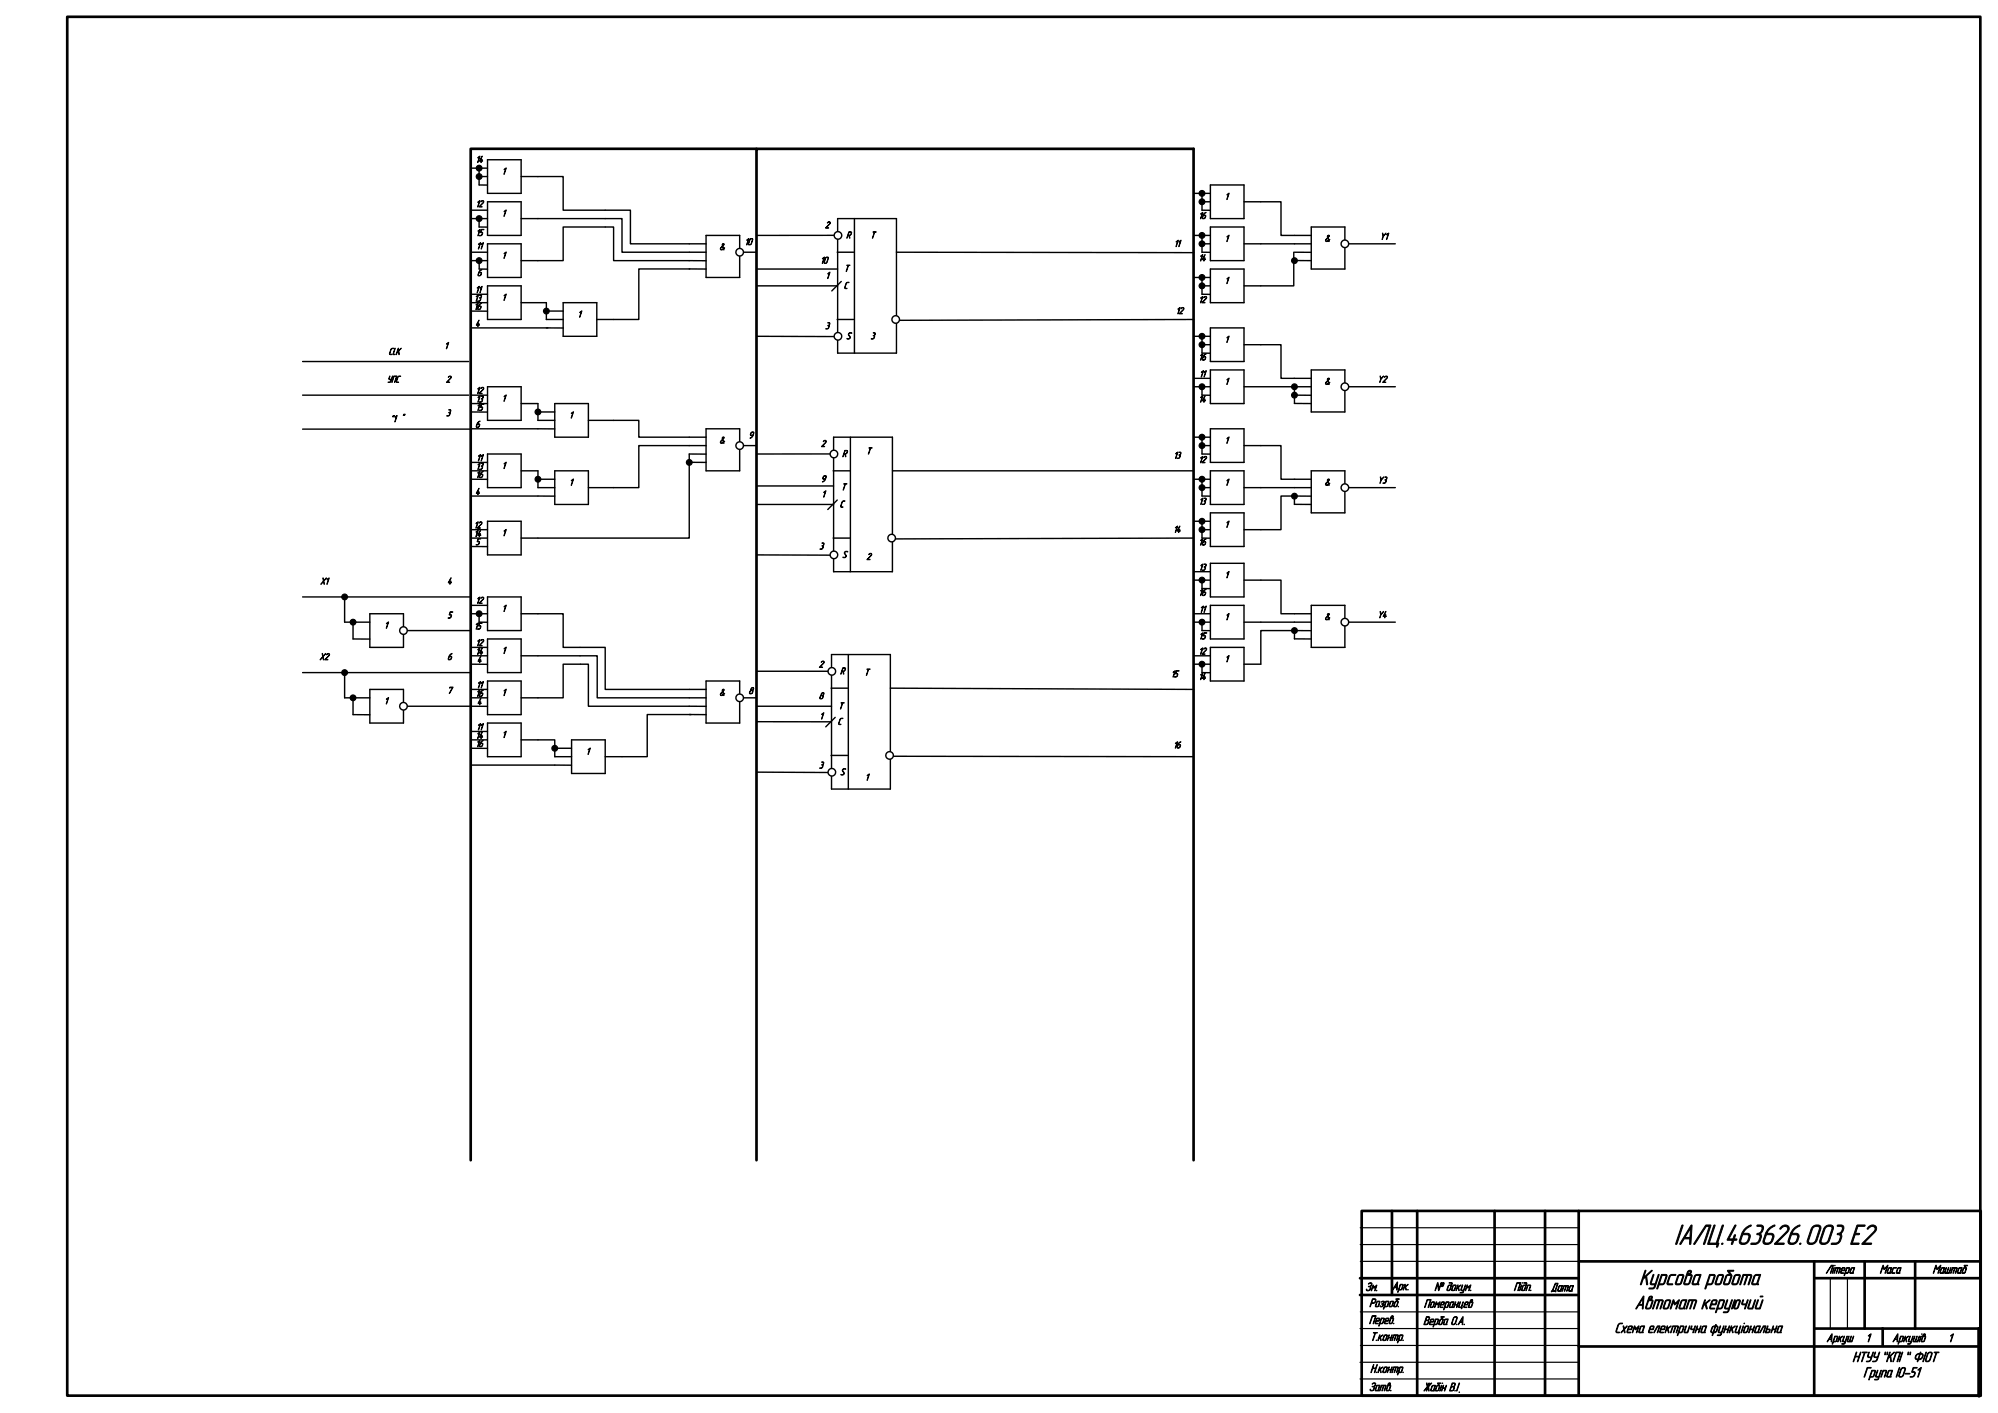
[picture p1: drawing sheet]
<svg xmlns="http://www.w3.org/2000/svg" width="594mm" height="420mm" viewBox="0 0 594 420" stroke-linecap="round" stroke-linejoin="round" font-family="sans-serif">
<path d="M225 44.2h-85v300.8M225 345v-300.7h130v300.7M589 395v-390h-569v410h569" fill="none" stroke="#000" stroke-width=".79"/>
<path d="M246.9 135h-21.9M247.8 140h5M247.9 130h17.5v40h-17.5zM252.9 130v40M265.4 140h89.6M225 150h22.9M247.8 160h5M249 148.7l-2.8 2.8M355 160l-88.7 .2M225 165l21.9 .1" fill="none" stroke="#000" stroke-width=".42"/>
<circle cx="248" cy="135" r="1.13" fill="#fff"/>
<circle cx="248" cy="135" r="1.13" fill="none" stroke="#000" stroke-width=".42"/>
<circle cx="248" cy="165" r="1.13" fill="#fff"/>
<circle cx="248" cy="165" r="1.13" fill="none" stroke="#000" stroke-width=".42"/>
<circle cx="265.2" cy="160" r="1.13" fill="#fff"/>
<g fill="none" stroke="#000" stroke-width=".42">
<path d="M248.1 70h-23.1M249 75h5M249.1 65h17.5v40h-17.5zM254.1 65v40M266.6 75l88.4 .1M225 85h24.1M225 100l23.1 .1M249 95h5M250.2 83.7l-2.8 2.8M355 95l-87.5 .2M225 144.5h22.9"/>
<circle cx="265.2" cy="160" r="1.13"/>
</g>
<circle cx="249.2" cy="70" r="1.13" fill="#fff"/>
<circle cx="249.2" cy="70" r="1.13" fill="none" stroke="#000" stroke-width=".42"/>
<circle cx="249.2" cy="100" r="1.13" fill="#fff"/>
<circle cx="249.2" cy="100" r="1.13" fill="none" stroke="#000" stroke-width=".42"/>
<circle cx="266.4" cy="95" r="1.13" fill="#fff"/>
<g fill="none" stroke="#000" stroke-width=".42">
<path d="M225 80h24.1M225 199.6h21.3M247.3 194.6h17.5v40h-17.5zM252.3 194.6v40M225 214.6h22.3M247.2 204.6h5M248.4 213.3l-2.8 2.8M264.8 204.6l90.2 .4M225 229.6l21.3 .1M247.2 224.6h5M265.7 224.9l89.3 .1"/>
<circle cx="266.4" cy="95" r="1.13"/>
</g>
<circle cx="247.4" cy="199.6" r="1.13" fill="#fff"/>
<circle cx="247.4" cy="199.6" r="1.13" fill="none" stroke="#000" stroke-width=".42"/>
<circle cx="247.4" cy="229.6" r="1.13" fill="#fff"/>
<circle cx="247.4" cy="229.6" r="1.13" fill="none" stroke="#000" stroke-width=".42"/>
<circle cx="264.6" cy="224.6" r="1.13" fill="#fff"/>
<g fill="none" stroke="#000" stroke-width=".42">
<path d="M140 50h5M142.5 52.5h2.5M142.5 50v5h2.5M145 47.5h10v10h-10zM155 52.5h12.5v10h12.5M355 57.5h5M357.5 57.5v5h2.5M360 55h10v10h-10zM140 62.5h5M140 65h5M140 75h5M140 77.5h5"/>
<path d="M142.5 65v2.5h2.5M142.5 80h2.5M142.5 77.5v2.5M145 60h10v10h-10zM145 72.5h10v10h-10zM155 65h25M180 67.5h-12.5v10h-12.5M355 70h5M357.5 60h2.5M357.5 72.5h2.5M357.5 70v5h2.5M360 67.5h10v10h-10z"/>
<path d="M360 80h10v10h-10zM370 60h11v10h4M370 72.5h15M384.8 75v10h-14.8M140 87.5h5M140 90h5M140 92.5h5M140 97.5h22.9M145 85h10v10h-10zM155 90h7.5v5h5M162.5 92.5h5M162.5 97.5h5"/>
<path d="M167.5 90h10v10h-10zM177.5 95h5M355 82.5h5M355 100h5M357.5 85h2.5M357.5 82.5v5h2.5M357.5 100v5h2.5M360 97.5h10v10h-10zM90 107.5h49.4M90 117.5h49.4M355 112.5h5M355 115h5"/>
<path d="M357.5 115v2.5h2.5M357.5 102.5h2.5M360 110h10v10h-10zM370 102.5h11v10h4M370 115h15v5M90 127.6h50M140 137.5h5M140 140h5M145 135h10v10h-10zM155 140h5v5h5M165 140h10v10h-10zM355 130h5"/>
<path d="M357.5 130v5h2.5M357.5 132.5h2.5M360 127.5h10v10h-10zM360 140h10v10h-10zM370 132.5h11v10h4M140 142.5h5M140 147.5h25M160 142.5h5M175 145h7.5M355 142.5h5M355 155h5M357.5 145h2.5"/>
<path d="M357.5 142.5v5h2.5M357.5 155v5h2.5M357.5 157.5h2.5M360 152.5h10v10h-10zM370 145h15M385 147.5h-4v10h-11M90 177.5h50M145 177.5h10v10h-10zM355 170h5M355 172.5h5M357.5 172.5v2.5h2.5M360 167.5h10v10h-10z"/>
<path d="M370 172.5h11v10h4M140 192.5h5M140 195h5M140 197.5h5M140 180h5M140 182.5h5M142.5 182.5v2.5h2.5M145 190h10v10h-10zM155 182.5h12.5v10h5M155 195h17.5M172.6 197.5h-5.1v10h-12.5M355 195h5"/>
<path d="M355 182.5h5M355 185h5M355 197.5h5M357.5 185v2.5h2.5M357.5 197.5v2.5h2.5M360 192.5h10v10h-10zM360 180h10v10h-10zM370 185h15M385 187.5h-10v10h-5M90 200h50M102.5 207.5h7.5M105 212.5h5"/>
<path d="M110 205h10v10h-10zM120 210h25M140 205h5M140 207.5h5M140 217.5h5M140 220h5M145 202.5h10v10h-10zM145 215h10v10h-10zM155 220h5M225 210h22.3M140 222.5h5"/>
<circle cx="264.6" cy="224.6" r="1.13"/>
</g>
<path d="M588.6 395.1v20" fill="none" stroke="#000" stroke-width="1.1"/>
<path d="M404.6 370.1h65M404.6 365.1h65M404.6 375.1h65M404.5 395h65M404.6 390.1h65M544.4 380.1v15M549.5 380.1v15M404.5 410h65M404.5 405.1h65M404.6 400.1h65" fill="none" stroke="#000" stroke-width=".35"/>
<g fill="none" stroke="#000" stroke-width=".79">
<path d="M405 360.1h184.1v54.9h-184.1zM414 360.1v24.9M421.5 360.1v54.9M444.5 360.1v54.9M459.5 360.1v54.9M469.5 375.1h119.1M469.5 360.1v54.9M539.6 375.1v39.9M554.6 375.1v20M569.6 375.1v20M404.5 385.1h65M404.5 380.1h65"/>
<path d="M539.6 395h49.2M539.6 380.1h49.1M560 395v5.1M469.5 400.4h119.1"/>
</g>
<circle cx="120" cy="210" r="1.13" fill="#fff"/>
<g fill="none" stroke="#000" stroke-width=".42">
<path d="M102.5 185h7.5M105 190h5M110 182.5h10v10h-10zM120 187.5h20M102.5 200v7.5M105 207.5v5"/>
<circle cx="120" cy="210" r="1.13"/>
</g>
<circle cx="102.5" cy="177.5" r=".85" fill="#000"/>
<circle cx="102.5" cy="177.5" r=".85" fill="none" stroke="#000" stroke-width=".35"/>
<circle cx="120" cy="187.5" r="1.13" fill="#fff"/>
<g fill="none" stroke="#000" stroke-width=".42">
<path d="M205 72.5h5M205 75h5M205 77.5h5M210 70h10v12.5h-10zM220 75h5M102.5 177.5v7.5M105 185v5"/>
<circle cx="120" cy="187.5" r="1.13"/>
</g>
<g fill="#000">
<circle cx="105" cy="185" r=".85"/>
<circle cx="102.5" cy="200" r=".85"/>
<circle cx="105" cy="207.5" r=".85"/>
</g>
<g fill="none" stroke="#000" stroke-width=".35">
<circle cx="105" cy="185" r=".85"/>
<circle cx="102.5" cy="200" r=".85"/>
<circle cx="105" cy="207.5" r=".85"/>
</g>
<circle cx="220" cy="75" r="1.13" fill="#fff"/>
<g fill="none" stroke="#000" stroke-width=".42">
<path d="M180 62.5h7.5v10h17.5M180 65h5v10h20M180 67.5h2.5v10h22.5M205 80h5M205.1 80h-15.1v15h-7.5M205 130h5M205 132.5h5M205 135h5M210 127.5h10v12.5h-10zM220 132.5h5"/>
<circle cx="220" cy="75" r="1.13"/>
</g>
<circle cx="220" cy="132.5" r="1.13" fill="#fff"/>
<g fill="none" stroke="#000" stroke-width=".42">
<path d="M140 117.5h5M145 115h10v10h-10zM140 120h5M140 122.5h5M140 127.5h25M155 120h5v5h5M160 122.5h5M165 120h10v10h-10zM175 125h15v5h15M205 132.5h-15v12.5h-7.5M205 135v25h-50M205 137.5h5"/>
<path d="M140 157.5h5M140 160h5M145 155h10v10h-10zM140 162.5h5M172.5 192.5h7.5v12.5h30M172.5 195h5.1v12.5h32.4M172.6 197.5h2.4v12.5h35M160 220h5v5h5M170 220h10v10h-10zM210 202.5h10v12.5h-10zM220 207.5h5M140 227.5h30"/>
<path d="M165 222.5h5M180 225h5"/>
<circle cx="220" cy="132.5" r="1.13"/>
</g>
<circle cx="220" cy="207.5" r="1.13" fill="#fff"/>
<g fill="none" stroke="#000" stroke-width=".42">
<path d="M385 182.5h5M385 185h5M385 187.5h5M390 180h10v12.5h-10zM400 185h15M205 212.5h5M205.5 212.5h-13v12.5h-7.5"/>
<circle cx="220" cy="207.5" r="1.13"/>
</g>
<g fill="#000">
<circle cx="142.5" cy="52.5" r=".85"/>
<circle cx="142.5" cy="50" r=".85"/>
<circle cx="357.5" cy="57.5" r=".85"/>
<circle cx="142.5" cy="65" r=".85"/>
<circle cx="142.5" cy="77.5" r=".85"/>
<circle cx="357.5" cy="60" r=".85"/>
<circle cx="357.5" cy="72.5" r=".85"/>
<circle cx="357.5" cy="70" r=".85"/>
<circle cx="162.5" cy="92.5" r=".85"/>
<circle cx="357.5" cy="82.5" r=".85"/>
<circle cx="357.5" cy="85" r=".85"/>
<circle cx="357.5" cy="100" r=".85"/>
<circle cx="357.5" cy="102.5" r=".85"/>
<circle cx="357.5" cy="115" r=".85"/>
<circle cx="385" cy="115" r=".85"/>
<circle cx="160" cy="122.5" r=".85"/>
<circle cx="205" cy="137.5" r=".85"/>
<circle cx="357.5" cy="132.5" r=".85"/>
<circle cx="357.5" cy="130" r=".85"/>
<circle cx="160" cy="142.5" r=".85"/>
<circle cx="357.5" cy="155" r=".85"/>
<circle cx="357.5" cy="145" r=".85"/>
<circle cx="357.5" cy="142.5" r=".85"/>
<circle cx="357.5" cy="157.5" r=".85"/>
<circle cx="357.5" cy="172.5" r=".85"/>
<circle cx="142.5" cy="182.5" r=".85"/>
<circle cx="357.5" cy="185" r=".85"/>
<circle cx="357.5" cy="197.5" r=".85"/>
<circle cx="165" cy="222.5" r=".85"/>
</g>
<g fill="none" stroke="#000" stroke-width=".35">
<circle cx="142.5" cy="52.5" r=".85"/>
<circle cx="142.5" cy="50" r=".85"/>
<circle cx="357.5" cy="57.5" r=".85"/>
<circle cx="142.5" cy="65" r=".85"/>
<circle cx="142.5" cy="77.5" r=".85"/>
<circle cx="357.5" cy="60" r=".85"/>
<circle cx="357.5" cy="72.5" r=".85"/>
<circle cx="357.5" cy="70" r=".85"/>
<circle cx="162.5" cy="92.5" r=".85"/>
<circle cx="357.5" cy="82.5" r=".85"/>
<circle cx="357.5" cy="85" r=".85"/>
<circle cx="357.5" cy="100" r=".85"/>
<circle cx="357.5" cy="102.5" r=".85"/>
<circle cx="357.5" cy="115" r=".85"/>
<circle cx="385" cy="115" r=".85"/>
<circle cx="160" cy="122.5" r=".85"/>
<circle cx="205" cy="137.5" r=".85"/>
<circle cx="357.5" cy="132.5" r=".85"/>
<circle cx="357.5" cy="130" r=".85"/>
<circle cx="160" cy="142.5" r=".85"/>
<circle cx="357.5" cy="155" r=".85"/>
<circle cx="357.5" cy="145" r=".85"/>
<circle cx="357.5" cy="142.5" r=".85"/>
<circle cx="357.5" cy="157.5" r=".85"/>
<circle cx="357.5" cy="172.5" r=".85"/>
<circle cx="142.5" cy="182.5" r=".85"/>
<circle cx="357.5" cy="185" r=".85"/>
<circle cx="357.5" cy="197.5" r=".85"/>
<circle cx="165" cy="222.5" r=".85"/>
</g>
<circle cx="400" cy="185" r="1.13" fill="#fff"/>
<g fill="none" stroke="#000" stroke-width=".42">
<path d="M390 140h10v12.5h-10zM385 142.5h5M385 145h5M385 147.5h5M400 145h15M385 190h5"/>
<circle cx="400" cy="185" r="1.13"/>
</g>
<circle cx="400" cy="145" r="1.13" fill="#fff"/>
<g fill="none" stroke="#000" stroke-width=".42">
<path d="M385 112.5h5M385 115h5M385 117.5h5M390 110h10v12.5h-10zM400 115h15M385 150h5"/>
<circle cx="400" cy="145" r="1.13"/>
</g>
<circle cx="400" cy="115" r="1.13" fill="#fff"/>
<g fill="none" stroke="#000" stroke-width=".42">
<path d="M385 70h5M385 72.5h5M385 75h5M390 67.5h10v12.5h-10zM400 72.5h15M385 120h5"/>
<circle cx="400" cy="115" r="1.13"/>
</g>
<circle cx="385" cy="117.5" r=".85" fill="#000"/>
<circle cx="385" cy="117.5" r=".85" fill="none" stroke="#000" stroke-width=".35"/>
<circle cx="400" cy="72.5" r="1.13" fill="#fff"/>
<g fill="none" stroke="#000" stroke-width=".42">
<path d="M385 77.5h5M385 147.5v2.5M385 187.5v2.5"/>
<circle cx="400" cy="72.5" r="1.13"/>
</g>
<g fill="#000">
<circle cx="385" cy="77.5" r=".85"/>
<circle cx="385" cy="147.5" r=".85"/>
<circle cx="385" cy="187.5" r=".85"/>
</g>
<g fill="none" stroke="#000" stroke-width=".35">
<circle cx="385" cy="77.5" r=".85"/>
<circle cx="385" cy="147.5" r=".85"/>
<circle cx="385" cy="187.5" r=".85"/>
</g>
<text font-size="8.9" x="497.9" y="370">ІАЛЦ.463626.003 Е2</text>
<text font-size="6.7" x="487.5" y="382.1">Курсова робота</text>
<text font-size="5.9" x="486.2" y="389.2">Автомат керуючий</text>
<g font-size="4.5">
<text x="480.2" y="396.3">Схема електрична функціональна</text>
<text x="550.9" y="404.9">НТУУ ``КПІ `` ФІОТ</text>
<text x="554.2" y="409.5">Група ІО-51</text>
</g>
<g font-size="3.7">
<text x="406.1" y="383.8">Зм.</text>
<text x="414" y="383.6">Арк.</text>
<text x="426.6" y="383.8">№ докум.</text>
<text x="450.2" y="383.8">Підп.</text>
<text x="461.2" y="384">Дата</text>
<text x="543" y="378.6">Літера</text>
<text x="559" y="378.6">Маса</text>
<text x="574.8" y="378.6">Маштаб</text>
<text x="407.2" y="388.6">Розроб.</text>
<text x="423.5" y="388.8">Померанцев</text>
<text x="407.1" y="393.6">Перев.</text>
<text x="423.3" y="393.9">Верба О.А.</text>
<text x="407.5" y="398.6">Т.контр.</text>
<text x="543.2" y="399">Аркуш</text>
<text x="554.9" y="399">1</text>
<text x="562.8" y="399">Аркушів</text>
<text x="579.4" y="399">1</text>
<text x="407.2" y="413.6">Затв.</text>
<text x="407.5" y="408.2">Н.контр.</text>
<text x="423.3" y="413.6">Жабін В.І.</text>
</g>
<g font-size="3">
<text x="141.5" y="48.3">14</text>
<text x="149.3" y="51.8">1</text>
<text x="364.3" y="59.3">1</text>
<text x="141.5" y="61.6">12</text>
<text x="149.3" y="64.3">1</text>
<text x="356.5" y="65.1">16</text>
<text x="141.5" y="70.1">15</text>
<text x="245.4" y="67.8">2</text>
<text x="251.7" y="70.8">R</text>
<text x="258.9" y="70.8">T</text>
<text x="364.3" y="71.8">1</text>
<text x="393.9" y="71.8">&amp;</text>
<text x="410.4" y="71.2">Y1</text>
<text x="141.7" y="74.1">11</text>
<text x="149.3" y="76.8">1</text>
<text x="213.9" y="74.3">&amp;</text>
<text x="221.5" y="72.8">10</text>
<text x="349.2" y="73.3">11</text>
<text x="356.5" y="77.6">14</text>
<text x="141.9" y="82.1">6</text>
<text x="244" y="78.3">10</text>
<text x="245.6" y="82.8">1</text>
<text x="251.1" y="80.7">T</text>
<text x="141" y="89.6">13</text>
<text x="141.3" y="87.1">11</text>
<text x="149.3" y="89.3">1</text>
<text x="250.9" y="85.8">C</text>
<text x="364.3" y="84.3">1</text>
<text x="140.9" y="92.1">16</text>
<text x="171.8" y="94.3">1</text>
<text x="349.7" y="93.3">12</text>
<text x="356.5" y="90.1">12</text>
<text x="141.4" y="97.1">4</text>
<text x="245.4" y="97.8">3</text>
<text x="251.7" y="100.8">S</text>
<text x="258.9" y="100.8">3</text>
<text x="364.3" y="101.8">1</text>
<text x="115.6" y="105.5">CLK</text>
<text x="132.2" y="103.7">1</text>
<text x="356.5" y="107.1">16</text>
<text x="115.1" y="113.7">УПС</text>
<text x="132.6" y="113.7">2</text>
<text x="356.7" y="112.1">11</text>
<text x="409.7" y="113.7">Y2</text>
<text x="141.5" y="117.1">12</text>
<text x="141.5" y="119.6">13</text>
<text x="149.3" y="119.3">1</text>
<text x="356.5" y="119.6">14</text>
<text x="364.3" y="114.3">1</text>
<text x="393.9" y="114.3">&amp;</text>
<text x="116.1" y="125.5">“1 ”</text>
<text x="132.7" y="123.7">3</text>
<text x="141.5" y="122.1">15</text>
<text x="169.3" y="124.3">1</text>
<text x="141.4" y="127.1">6</text>
<text x="213.9" y="131.8">&amp;</text>
<text x="222.6" y="130.3">9</text>
<text x="364.3" y="131.8">1</text>
<text x="141.7" y="137.1">11</text>
<text x="244.2" y="132.8">2</text>
<text x="250.5" y="135.8">R</text>
<text x="257.7" y="135">T</text>
<text x="349" y="136.3">13</text>
<text x="356.5" y="137.6">12</text>
<text x="141.5" y="142.1">16</text>
<text x="141.5" y="139.6">13</text>
<text x="149.3" y="139.3">1</text>
<text x="244.2" y="143.3">9</text>
<text x="409.8" y="143.7">Y3</text>
<text x="141.4" y="147.1">4</text>
<text x="169.3" y="144.3">1</text>
<text x="244.4" y="147.8">1</text>
<text x="250.2" y="145.7">T</text>
<text x="364.3" y="144.3">1</text>
<text x="393.9" y="144.3">&amp;</text>
<text x="249.7" y="150.8">C</text>
<text x="356.5" y="150">13</text>
<text x="140.9" y="157.1">12</text>
<text x="140.9" y="159.6">14</text>
<text x="149.3" y="159.3">1</text>
<text x="349" y="158.3">14</text>
<text x="364.3" y="156.8">1</text>
<text x="141.4" y="162.1">5</text>
<text x="243.7" y="163.3">3</text>
<text x="250.5" y="165.8">S</text>
<text x="257.7" y="166.4">2</text>
<text x="356.5" y="162.1">16</text>
<text x="95.2" y="173.8">X1</text>
<text x="133" y="173.7">4</text>
<text x="356.5" y="169.6">13</text>
<text x="364.3" y="171.8">1</text>
<text x="141.5" y="179.4">12</text>
<text x="356.5" y="177.1">16</text>
<text x="133.1" y="183.8">5</text>
<text x="149.3" y="181.8">1</text>
<text x="356.7" y="182.1">11</text>
<text x="364.3" y="184.3">1</text>
<text x="393.9" y="184.3">&amp;</text>
<text x="409.7" y="183.7">Y4</text>
<text x="114.3" y="186.8">1</text>
<text x="141" y="187.1">15</text>
<text x="356.5" y="190.1">15</text>
<text x="95" y="196.2">X2</text>
<text x="133" y="196.2">6</text>
<text x="141.5" y="192.1">12</text>
<text x="141.5" y="194.6">14</text>
<text x="141.9" y="197.1">4</text>
<text x="149.3" y="194.3">1</text>
<text x="356.5" y="194.6">12</text>
<text x="364.3" y="196.8">1</text>
<text x="243.5" y="198.5">2</text>
<text x="249.9" y="200.5">R</text>
<text x="257.1" y="200.8">T</text>
<text x="348.3" y="201.3">15</text>
<text x="356.5" y="202.1">14</text>
<text x="114.3" y="209.3">1</text>
<text x="133" y="206.2">7</text>
<text x="141.5" y="207.1">16</text>
<text x="141.7" y="204.6">11</text>
<text x="141.9" y="209.6">4</text>
<text x="149.3" y="206.8">1</text>
<text x="213.9" y="206.8">&amp;</text>
<text x="222.6" y="206.3">8</text>
<text x="243.5" y="207.8">8</text>
<text x="243.7" y="213.8">1</text>
<text x="249.1" y="215.5">C</text>
<text x="249.4" y="210.8">T</text>
<text x="141.5" y="219.6">14</text>
<text x="141.7" y="217.1">11</text>
<text x="149.3" y="219.3">1</text>
<text x="141.5" y="222.1">16</text>
<text x="174.3" y="224.3">1</text>
<text x="349" y="222.5">16</text>
<text x="243.6" y="228.5">3</text>
<text x="249.9" y="230.5">S</text>
<text x="257.3" y="232">1</text>
</g>
</svg>
